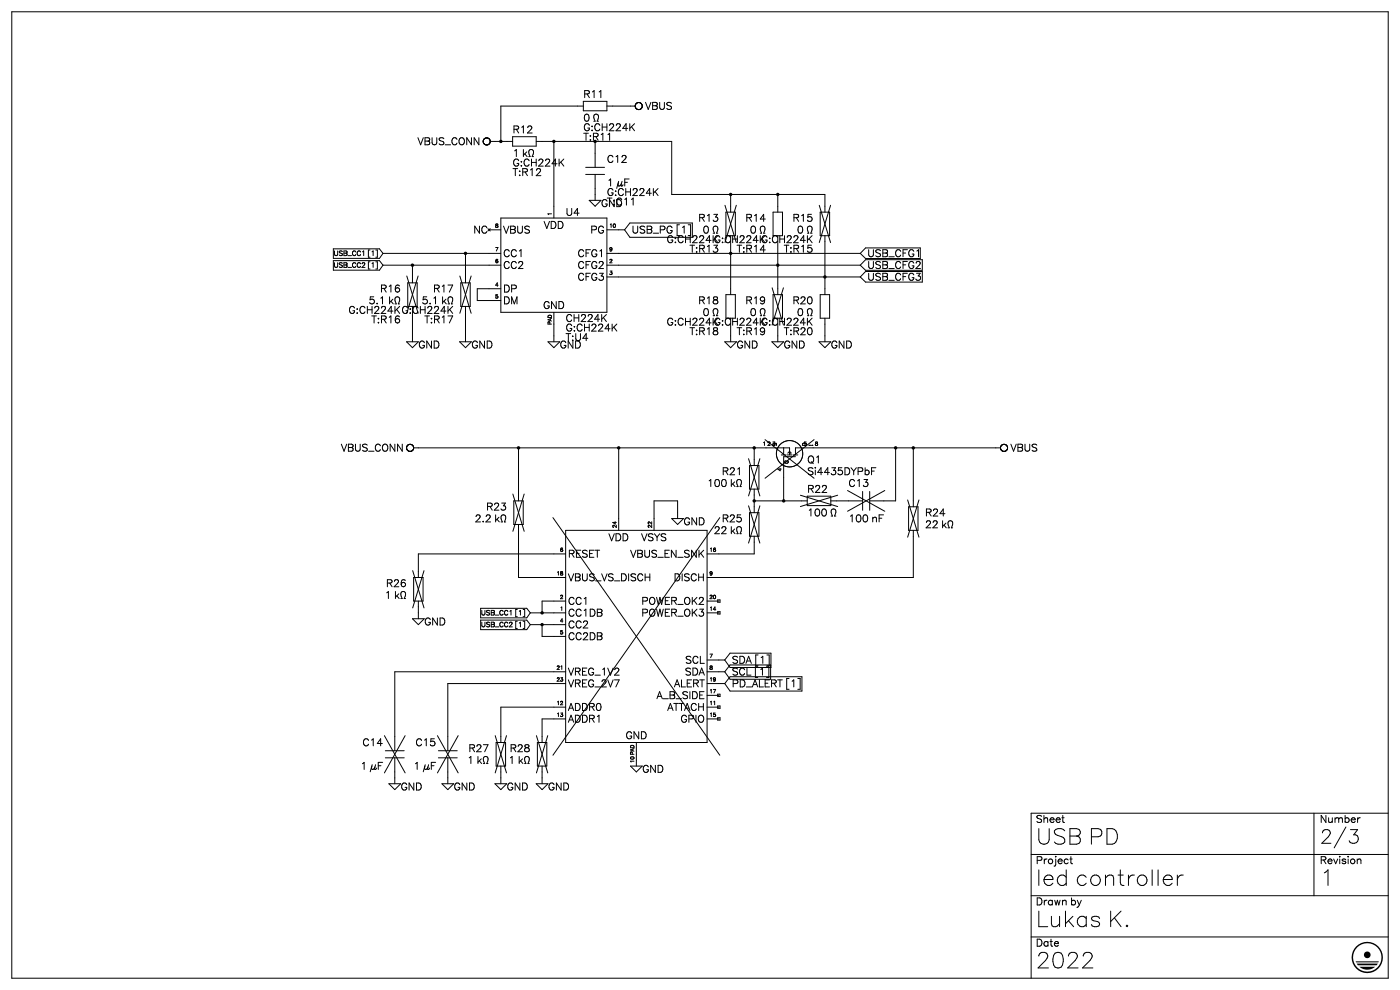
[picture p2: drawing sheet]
<svg xmlns="http://www.w3.org/2000/svg" width="297mm" height="210mm" viewBox="0 0 297 210" stroke-linecap="round" stroke-linejoin="round" font-family="sans-serif">
<g fill="none" stroke="#000" stroke-width=".21">
<path d="M2.5 2.5h292v205h-292zM102.5 30.2v.1M102.5 30.3h.1M102.6 29.7l-.1 .1M102.6 29.7h.1M102.6 30.3v.1M102.6 30.4h.1M102.6 29.6v.1M102.6 29.6h.1M102.6 30.4l.1 .1M102.7 30.5h.1M102.7 30.5v.1"/>
<path d="M102.7 30.6h.1M102.8 30.6h.1M102.9 30.6v.1M102.9 30.7h.1M102.9 29.3l-.3 .3M103 29.3h-.1M103 29.3h.1M103 30.7h.1M103.1 29.3h-.1M103.1 30.7h.1M103.1 29.3h.1M103.2 29.3h-.1"/>
<path d="M103.2 30.7v.1M103.2 29.3h.1M103.3 30.7l-.1 .1M103.3 29.3h.1M103.4 29.3h.1M103.4 29.3h.2M103.5 30.7h-.2M103.5 30.7h.1M103.6 30.7h-.1M103.6 29.3h.1M103.6 30.7h.1M103.6 29.3l.1 .1"/>
<path d="M103.7 30.6l-.1 .1M103.7 29.4h.1M103.7 30.6h.1M103.8 29.4v.1M103.8 29.5h.1M103.8 29.5l.1 .1M103.9 29.6h.1M103.9 29.6v.1M103.9 29.7h.1M103.9 29.7l.1 .2M104 30.3l-.3 .3M104 30.2v.1"/>
<path d="M104 30.1v.1M104 30.1h.1M104 29.9h.1M104 29.9v.1M104 30v.1M104 30h4.8M104 30h.1M108.8 29h5v2h-5zM112.7 31.7a.62 .62 0 0 1 .4 1M113.8 30h28.7v11.3h32.5v3.7M117.5 30v16.3M123.7 21.5h5.1v2h-5.1z"/>
<path d="M123.7 22.5h-17.5v7.5M124.3 35.5h3.9M124.3 37h3.9M126 25.2a.58 .58 0 0 1 .1-.8 .58 .58 0 0 1 .8 0v.8M126.2 30v5.5M126.2 37v5.5M128.8 22.5h6M134.8 22.5v.1M134.8 22.5h.1M134.8 22.6h.1M134.8 22.6v.1M134.8 22.4v.1"/>
<path d="M134.8 22.3v.1M134.8 22.7h.1M134.8 22.7v.1M134.8 22.2v.1M134.8 22.2h.1M134.8 22.8h.1M134.8 22.8l.1 .1M134.8 22.1v.1M134.9 22.9h.1M134.9 22.9v.1M134.9 22l-.1 .1M134.9 23l.3 .2"/>
<path d="M134.9 22h.1M135 22h-.1M135 21.9v.1M135 21.9h.1M135.1 21.9h-.1M135.1 21.9h.1M135.1 21.8v.1M135.2 21.8h-.1M135.2 23.2h.1M135.2 21.8h.1M135.3 21.8h-.1M135.3 23.2h.1"/>
<path d="M135.3 21.8h.1M135.4 21.8h-.1M135.4 23.2h.1M135.4 21.8h.1M135.5 21.8h-.1M135.5 21.8h.1M135.6 23.2h-.1M135.6 21.8h.2M135.6 23.2h.1M135.7 23.2h-.1M135.8 21.8h.1M135.9 21.8v.1"/>
<path d="M135.9 21.9l.2 .2M135.9 23.1l-.2 .1M135.9 23.1h.1M136 23.1h-.1M136 23.1h.1M136 23v.1M136.1 23h-.1M136.1 23h.1M136.1 22.9v.1M70.7 55.3h9.8l.8 .9M70.7 52.8h9.8l.8 1M81.3 53.8h24.9"/>
<path d="M81.3 56.2h24.9M81.3 56.2l-.8 1.1h-9.8M81.3 53.8l-.8 1h-9.8M86.3 58.6l2.4 7.9M87.5 56.2v3.8M88.7 58.6l-2.4 7.9M97.6 58.6l2.4 7.9M97.8 60h2v5h-2zM98.7 53.8v6.2M100 58.6l-2.4 7.9M103.7 48.7h2.5M106.2 46.3h22.6v20h-22.6z"/>
<path d="M125 42.5h2.5l-1.3 1.2zM128.8 48.7h3.7M128.8 58.8h53.7M128.8 53.8h53.7M128.8 56.2h53.7M132.5 48.7l1.1 1.6h13.3M146.9 47.3h-13.3l-1.1 1.4M151.3 48.7l.1 .3M151.3 48.4a.52 .52 0 0 1 .6-.4 .52 .52 0 0 1 .4 .7l-.1 .3M153.8 43.5l2.4 8M154 50v-5h2v5M155 41.3v3.7"/>
<path d="M155 51.2v11.3M156.2 43.5l-2.4 8M161.3 48.4a.52 .52 0 0 1 .6-.4 .52 .52 0 0 1 .4 .7l-.1 .3M161.3 48.7l.1 .3M164 50v-5h2v5M165 41.3v3.7M165 51.2v11.3M171.3 48.4a.52 .52 0 0 1 .6-.4 .52 .52 0 0 1 .4 .7l-.1 .3M171.3 48.7l.1 .3M173.8 43.5l2.4 8M174 45h2v5h-2zM175 50v12.5"/>
<path d="M176.2 43.5l-2.4 8M182.5 56.2l1.1 1.1h12.1M182.5 58.8l1.1 1h12.1M182.5 53.8l1.1 1h11.6M195.2 52.6h-11.6l-1.1 1.2M195.7 55.1h-12.1l-1.1 1.1M195.7 57.6h-12.1l-1.1 1.2M82.9 63.9l.5 .6M83.4 63.5l-.8 .7M83.9 64a.58 .58 0 0 1 0-.9 .58 .58 0 0 1 .8 .1v.8M86.2 72.5h2.6l-1.3 1.3zM86.5 65v-5h2v5"/>
<path d="M87.5 66.3v6.2M94.2 63.9l.5 .6M94.6 63.5l-.7 .7M95.1 64a.58 .58 0 0 1 0-.9 .58 .58 0 0 1 .9 .1v.8M97.5 72.5h2.5l-1.3 1.3zM98.7 65v7.5M106.2 61.2h-4.9v2.5h4.9M116.3 72.5h2.4l-1.2 1.3zM117.5 66.3v6.2M151.3 65.9a.52 .52 0 0 1 .6-.4 .52 .52 0 0 1 .4 .7l-.1 .3M151.3 66.2l.1 .3M153.8 72.5h2.4l-1.2 1.3z"/>
<path d="M154 67.5v-5h2v5M155 68.7v3.8M161.3 66.2l.1 .3M161.3 65.9a.52 .52 0 0 1 .6-.4 .52 .52 0 0 1 .4 .7l-.1 .3M163.7 72.5h2.6l-1.3 1.3zM163.8 61.1l2.4 7.8M164 67.5v-5h2v5M165 68.7v3.8M166.2 61.1l-2.4 7.8M171.3 65.9a.52 .52 0 0 1 .6-.4 .52 .52 0 0 1 .4 .7l-.1 .3M171.3 66.2l.1 .3M173.8 72.5h2.4l-1.2 1.3z"/>
<path d="M174 62.5h2v5h-2zM175 67.5v5M86.3 95.2l.1 .2M86.3 94.7v.1M86.3 94.7h.1M86.3 94.6v.1M86.4 94.6h-.1M86.4 94.6h.1M86.4 95.4v.1M86.4 95.5h.1M86.5 95.5v.1M86.5 95.6h.1"/>
<path d="M86.6 94.4l-.2 .2M86.6 95.6h.1M86.6 94.4h.1M86.6 95.6v.1M86.6 95.7h.1M86.7 95.7h.1M86.7 94.3l-.1 .1M86.8 94.3h-.1M86.8 95.7h.1M86.9 94.3h-.1M86.9 95.7h.1M86.9 94.3h.1"/>
<path d="M87 94.3h-.1M87 95.7v.1M87 94.3h.1M87.1 95.7l-.1 .1M87.1 94.3h.1M87.1 95.7h.1M87.2 95.7h-.1M87.2 94.3h.1M87.3 95.7h-.1M87.3 94.3h.1M87.3 95.7h.1M87.3 94.3l.1 .1"/>
<path d="M87.4 95.6l-.1 .1M87.4 94.4h.1M87.4 95.6h.1M87.5 94.4h.1M87.5 94.4v.1M87.5 94.5h.1M87.6 94.5h.1M87.6 94.5v.1M87.6 94.6h.1M87.7 94.6v.1M87.7 95.3l-.3 .3M87.7 94.7v.1"/>
<path d="M87.7 95.3h.1M87.7 95.2v.1M87.7 95.2h.1M87.7 94.8v.1M87.7 94.9v.1M87.7 95.1v.1M87.7 95.1h.1M87.7 95h.1M87.7 95h79.8v1.5M87.7 95v.1M110 95v11.3M131.2 95v17.5"/>
<path d="M158.8 97.3l2.4 7.9M159 98.8h2v5h-2zM160 95v3.8M161.2 97.3l-2.4 7.9M162.3 93.3l10.4 8.1M165.1 94.9a2.8 2.8 0 0 0 .9 3.7M165.8 96.5h.9M166.3 95v1.5M167 96.5h1M167.1 96.1l.4-.3 .4 .3M167.5 96.2h.1M168.2 96.5h1.1"/>
<path d="M168.7 96.9h-2.4v9.4M169.8 94.6a2.8 2.8 0 0 0-4.7 .1M169.9 94.9a2.79 2.79 0 0 1-.4 3.3 2.79 2.79 0 0 1-3.4 .5M172.7 93.3l-10.4 8.1M190 95v11.3h-5.5M193.8 95v12.5M212.3 95h-43.6v1.5M212.3 95v.1M212.3 95h.1M212.3 95.1h.1M212.3 95.1v.2M212.3 94.9v.1"/>
<path d="M212.3 94.8v.1M212.3 94.7v.1M212.3 94.7h.1M212.3 95.3h.1M212.3 95.3l.1 .1M212.4 95.4h.1M212.4 95.4v.1M212.4 95.5h.1M212.5 95.5v.1M212.5 95.6h.1M212.6 95.6h.1M212.6 95.6l.2 .1"/>
<path d="M212.6 94.4l-.3 .3M212.6 94.3v.1M212.7 94.3h-.1M212.7 94.3h.1M212.8 95.7h.1M212.9 95.7h.1M212.9 94.3h-.2M213 94.3h.1M213 94.3h-.1M213.1 95.7h-.1M213.1 94.3h.1M213.1 95.7h.1"/>
<path d="M213.2 95.7h-.1M213.2 94.3h.1M213.2 95.7h.1M213.3 95.7h-.1M213.3 94.3h.1M213.3 95.7h.1M213.4 94.3v.1M213.4 94.4h.1M213.5 94.4h.1M213.5 94.4v.1M213.5 94.5h.1M213.6 94.5h.1"/>
<path d="M213.6 94.5v.1M213.6 95.4l-.3 .3M105.4 110.1l.5 .6M105.9 109.7l-.8 .7M106.3 110.7h.3a1.15 1.15 0 0 1-.1-1.4l.4-.1a.62 .62 0 0 1 .3 1l-.2 .5h.3M108.8 104.8l2.4 7.9M109 106.3h2v5h-2zM110 111.3v11.2h10M111.2 104.8l-2.4 7.9M117.3 109.8l35.4 50.4M120 112.5h30v45h-30zM120 117.5h-31.2v5"/>
<path d="M142.5 110h2.5l-1.3 1.3zM143.7 110v-3.7h-5v6.2M152.7 109.8l-35.4 50.4M157.1 101.8a1 1 0 0 1-.1 1.4h.3M157.1 111.8a1 1 0 0 1-.1 1.4h.3M158.8 107.3l2.4 7.9M159 108.7h2v5h-2zM160 106.3h11.2M160 103.8v4.9M160 113.7v3.8h-10M161.2 107.3l-2.4 7.9M169.8 105.1l7.9 2.3"/>
<path d="M171.2 105.3h5v1.9h-5zM176.2 106.3h6.8M176.3 109.5h.3a1.15 1.15 0 0 1-.1-1.5h.4a.62 .62 0 0 1 .4 1l-.3 .5h.3M177.7 105.1l-7.9 2.3M179.8 104l7.9 4.5M183 104.2v4.1M184.5 104.2v4.1M187.7 104l-7.9 4.5M192.5 106.1l2.4 7.8M192.8 107.5h1.9v5h-1.9zM193.8 112.5v10h-43.8M194.9 106.1l-2.4 7.8"/>
<path d="M201.5 110.5h.2a.62 .62 0 0 1 .3 1l-.2 .5h.3M85.8 125.5a1 1 0 0 1 0 1.5h.2M87.5 131.3h2.5l-1.2 1.2zM87.5 121l2.4 8M87.7 122.5h2v5h-2zM88.8 127.5v3.8M89.9 121l-2.4 8M102 129h9.8l.7 1M102 131.5h9.8l.7 1M112.5 132.5h7.5M112.5 130h7.5M112.5 130l-.7 1.1h-9.8"/>
<path d="M112.5 132.5l-.7 1.1h-9.8M115 132.5v2.5h5M120 127.5h-5v2.5M150 130h2.5M150 127.5h2.5M152.3 127.2h.4v.5h-.4zM152.3 129.8h.4v.4h-.4zM163.6 138.6h-8.7l-1.1 1.4M81.5 156.1l4.5 7.9M81.7 159.3h4.1M86 156.1l-4.5 7.9M92.8 156.1l4.4 7.9"/>
<path d="M93 159.3h4M97.2 156.1l-4.4 7.9M105.1 156.1l2.4 7.9M105.2 157.5h2.1v5h-2.1zM107.5 156.1l-2.4 7.9M113.8 156.1l2.4 7.9M114 157.5h2v5h-2zM116.2 156.1l-2.4 7.9M120 152.5h-5v5M120 142.5h-36.2v16.8M120 150h-13.8v7.5M120 145h-25v14.3"/>
<path d="M135 157.5v5M150 147.5h2.5M150 152.5h2.5M150 140h3.8M150 142.5h3.8M150 145h3.8M150 150h2.5M152.3 147.3h.4v.4h-.4zM152.3 149.8h.4v.5h-.4zM152.3 152.2h.4v.6h-.4zM153.8 140l1.1 1.6h8.7M153.8 145l1.1 1.6h15.2"/>
<path d="M153.8 142.5l1.1 1.6h8.6M163.5 141.1h-8.6l-1.1 1.4M170.1 143.6h-15.2l-1.1 1.4M81.7 160.8h4.1M82.5 166.2h2.5l-1.2 1.3zM83.8 160.8v5.4M93 160.8h4M93.7 166.2h2.6l-1.3 1.3zM95 160.8v5.4M103.3 160.5a1 1 0 0 1-.1 1.5h.3M105 166.2h2.5l-1.3 1.3zM106.2 162.5v3.7"/>
<path d="M112.1 160.5a1 1 0 0 1-.1 1.5h.3M113.8 166.2h2.5l-1.3 1.3zM115 162.5v3.7M133.8 162.5h2.4l-1.2 1.3zM278.7 172.5v17.5M286.5 176h1.5l-.8 1.1M287.9 177.2a1 1 0 0 1-.2 1.5M294.5 172.5h-75.7v35M218.8 190h75.7M218.8 181.3h75.7M218.8 198.7h75.7"/>
</g>
<g fill="#000">
<path d="M287.7 200.8a3.3 3.3 0 0 1 2.4-1v.3a3 3 0 0 0-2.7 4.3 3 3 0 0 0 5 .5 3 3 0 0 0-1.7-4.8h-.6v-.3a3.3 3.3 0 0 1 3.2 4.2 3.3 3.3 0 0 1-4.9 2 3.3 3.3 0 0 1-.7-5.2zM288.4 205.1h3.3a2.59 2.59 0 0 1-3.3 0zM287.8 204.4h4.5l-.3 .4h-3.9zM287.6 203.9h4.9l-.1 .2h-4.7z"/>
<circle cx="290.1" cy="202.5" r=".71"/>
</g>
<g fill="none" stroke="#000" stroke-width=".75">
<path d="M106.2 30h.1M117.5 30h.1M87.5 56.2h.1M98.7 53.7v.1M155 41.2v.1M155 53.7v.1M165 41.2v.1M165 56.2h.1M175 58.7v.1M110 95h.1M131.2 95h.1M160 95h.1"/>
<path d="M190 95h.1M193.8 95h.1M160 106.2v.1M166.3 106.2v.1M115 130h.1M115 132.5h.1"/>
</g>
<g font-size="5.3">
<text x="219.8" y="179.1">USB PD</text>
<text x="219.8" y="187.9">led controller</text>
<text x="280" y="187.9">1</text>
<text x="219.8" y="196.6">Lukas K.</text>
<text x="219.8" y="205.4">2022</text>
</g>
<text font-size="4.6" x="280" y="178.9">2/3</text>
<g font-size="2.4">
<text x="123.8" y="20.7">R11</text>
<text x="136.9" y="23.3">VBUS</text>
<text x="108.8" y="28.2">R12</text>
<text x="123.8" y="25.8">0</text>
<text x="123.8" y="27.8">G:CH224K</text>
<text x="123.8" y="29.8">T:R11</text>
<text x="86.9" y="30.8">VBUS_CONN</text>
<text x="108.8" y="33.3">1 k</text>
<text x="108.8" y="35.3">G:CH224K</text>
<text x="128.8" y="34.5">C12</text>
<text x="108.8" y="37.3">T:R12</text>
<text x="128.8" y="39.5">1 µF</text>
<text x="128.8" y="41.5">G:CH224K</text>
<text x="120" y="45.8">U4</text>
<text x="127.5" y="43.9">GND</text>
<text x="128.8" y="43.6">T:C11</text>
<text x="148.1" y="47">R13</text>
<text x="158.1" y="47">R14</text>
<text x="168.1" y="47">R15</text>
<text x="100" y="49.5">NC</text>
<text x="106.7" y="49.5">VBUS</text>
<text x="115" y="48.5">VDD</text>
<text x="124.8" y="49.5">PG</text>
<text x="134" y="49.5">USB_PG [1]</text>
<text x="140.9" y="51.5">G:CH224K</text>
<text x="146" y="53.6">T:R13</text>
<text x="149.2" y="49.5">0</text>
<text x="150.9" y="51.5">G:CH224K</text>
<text x="156" y="53.6">T:R14</text>
<text x="159.2" y="49.5">0</text>
<text x="160.9" y="51.5">G:CH224K</text>
<text x="166" y="53.6">T:R15</text>
<text x="169.2" y="49.5">0</text>
<text x="106.7" y="54.5">CC1</text>
<text x="106.7" y="57">CC2</text>
<text x="121.9" y="59.5">CFG3</text>
<text x="121.9" y="57">CFG2</text>
<text x="121.9" y="54.5">CFG1</text>
<text x="184" y="57">USB_CFG2</text>
<text x="184" y="59.5">USB_CFG3</text>
<text x="184" y="54.5">USB_CFG1</text>
<text x="77.1" y="64.5">5.1 k</text>
<text x="80.6" y="62">R16</text>
<text x="88.4" y="64.5">5.1 k</text>
<text x="91.8" y="62">R17</text>
<text x="106.7" y="62">DP</text>
<text x="106.7" y="64.5">DM</text>
<text x="114.8" y="65.5">GND</text>
<text x="148.1" y="64.5">R18</text>
<text x="158.1" y="64.5">R19</text>
<text x="168.1" y="64.5">R20</text>
<text x="73.4" y="66.5">G:CH224KG:CH224K</text>
<text x="78.5" y="68.6">T:R16</text>
<text x="89.7" y="68.6">T:R17</text>
<text x="120" y="68.3">CH224K</text>
<text x="120" y="70.3">G:CH224K</text>
<text x="140.9" y="69">G:CH224K</text>
<text x="146" y="71.1">T:R18</text>
<text x="149.2" y="67">0</text>
<text x="150.9" y="69">G:CH224K</text>
<text x="156" y="71.1">T:R19</text>
<text x="159.2" y="67">0</text>
<text x="160.9" y="69">G:CH224K</text>
<text x="166" y="71.1">T:R20</text>
<text x="169.2" y="67">0</text>
<text x="88.7" y="73.9">GND</text>
<text x="100" y="73.9">GND</text>
<text x="118.7" y="73.9">GND</text>
<text x="120" y="72.3">T:U4</text>
<text x="156.3" y="73.9">GND</text>
<text x="166.3" y="73.9">GND</text>
<text x="176.2" y="73.9">GND</text>
<text x="70.7" y="95.8">VBUS_CONN</text>
<text x="214.4" y="95.8">VBUS</text>
<text x="153.1" y="100.7">R21</text>
<text x="171.3" y="100.7">Si4435DYPbF</text>
<text x="171.3" y="98.2">Q1</text>
<text x="150.4" y="103.3">100 k</text>
<text x="171.3" y="104.5">R22</text>
<text x="180" y="103.3">C13</text>
<text x="99.6" y="110.8">2.2 k</text>
<text x="103.1" y="108.3">R23</text>
<text x="145" y="111.4">GND</text>
<text x="151.7" y="113.2">22 k</text>
<text x="153.1" y="110.8">R25</text>
<text x="171.3" y="109.5">100</text>
<text x="180" y="110.8">100 nF</text>
<text x="196.2" y="112">22 k</text>
<text x="196.2" y="109.5">R24</text>
<text x="120.5" y="118.3">RESET</text>
<text x="128.7" y="114.8">VDD</text>
<text x="132" y="118.3">VBUS_EN_SNK</text>
<text x="135.5" y="114.8">VSYS</text>
<text x="81.8" y="124.5">R26</text>
<text x="120.5" y="123.3">VBUS_VS_DISCH DISCH</text>
<text x="81.8" y="127">1 k</text>
<text x="120.5" y="130.8">CC1DB</text>
<text x="120.5" y="128.3">CC1</text>
<text x="134.3" y="128.3">POWER_OK2</text>
<text x="134.3" y="130.8">POWER_OK3</text>
<text x="90" y="132.6">GND</text>
<text x="120.5" y="133.3">CC2</text>
<text x="120.5" y="135.8">CC2DB</text>
<text x="120.5" y="143.3">VREG_1V2</text>
<text x="144.6" y="143.3">SDA</text>
<text x="144.8" y="140.8">SCL</text>
<text x="155.2" y="140.8">SDA [1]</text>
<text x="155.2" y="143.3">SCL [1]</text>
<text x="120.5" y="145.8">VREG_2V7</text>
<text x="138" y="148.3">A_B_SIDE</text>
<text x="141.8" y="145.8">ALERT</text>
<text x="155.2" y="145.8">PD_ALERT [1]</text>
<text x="120.5" y="153.3">ADDR1</text>
<text x="120.5" y="150.8">ADDR0</text>
<text x="139.9" y="150.8">ATTACH</text>
<text x="143.5" y="153.3">GPIO</text>
<text x="76.8" y="158.3">C14</text>
<text x="88.1" y="158.3">C15</text>
<text x="99.3" y="159.5">R27</text>
<text x="108.1" y="159.5">R28</text>
<text x="132.3" y="156.8">GND</text>
<text x="76.3" y="163.2">1 µF</text>
<text x="85" y="167.6">GND</text>
<text x="87.6" y="163.2">1 µF</text>
<text x="96.3" y="167.6">GND</text>
<text x="99.3" y="162">1 k</text>
<text x="107.5" y="167.6">GND</text>
<text x="108" y="162">1 k</text>
<text x="116.2" y="167.6">GND</text>
<text x="136.2" y="163.9">GND</text>
<text x="219.8" y="174.5">Sheet</text>
<text x="280" y="174.5">Number</text>
<text x="219.8" y="183.2">Project</text>
<text x="280" y="183.2">Revision</text>
<text x="219.8" y="192">Drawn by</text>
<text x="219.8" y="200.7">Date</text>
</g>
<g font-size="1.6">
<text x="70.6" y="56.7">USB_CC2 [1]</text>
<text x="70.6" y="54.2">USB_CC1 [1]</text>
<text x="101.9" y="130.5">USB_CC1 [1]</text>
<text x="101.9" y="133">USB_CC2 [1]</text>
</g>
<g font-size="1.2">
<text x="117" y="45.7" transform="rotate(-90 117 45.7)">1</text>
<text x="105.1" y="48.2">8</text>
<text x="105.1" y="53.2">7</text>
<text x="129.3" y="48.2">10</text>
<text x="129.3" y="53.2">9</text>
<text x="105.1" y="55.7">6</text>
<text x="129.3" y="58.2">3</text>
<text x="129.3" y="55.7">2</text>
<text x="105.1" y="60.7">4</text>
<text x="105.1" y="63.2">5</text>
<text x="117" y="69.2" transform="rotate(-90 117 69.2)">PAD</text>
<text x="161.8" y="94.5">1 2 3</text>
<text x="164.8" y="94.6" transform="rotate(-90 164.8 94.6)">S</text>
<text x="170.5" y="94.5">5 ... 8</text>
<text x="171" y="94.6" transform="rotate(-90 171 94.6)">D</text>
<text x="165.8" y="99.9" transform="rotate(-90 165.8 99.9)">4</text>
<text x="167.3" y="98.4" transform="rotate(-90 167.3 98.4)">G</text>
<text x="130.7" y="112" transform="rotate(-90 130.7 112)">24</text>
<text x="138.3" y="112" transform="rotate(-90 138.3 112)">22</text>
<text x="118.8" y="117">6</text>
<text x="150.5" y="117">16</text>
<text x="118.2" y="122">18</text>
<text x="150.5" y="122">9</text>
<text x="118.8" y="132">4</text>
<text x="118.8" y="129.5">1</text>
<text x="118.8" y="127">2</text>
<text x="150.5" y="127">20</text>
<text x="150.5" y="129.5">14</text>
<text x="118.8" y="134.5">5</text>
<text x="118.2" y="142">21</text>
<text x="150.5" y="139.5">7</text>
<text x="150.5" y="142">8</text>
<text x="118.2" y="144.5">23</text>
<text x="118.2" y="149.5">12</text>
<text x="150.5" y="147">17</text>
<text x="150.5" y="144.5">19</text>
<text x="150.5" y="149.5">11</text>
<text x="118.2" y="152">13</text>
<text x="150.5" y="152">15</text>
<text x="134.5" y="162.1" transform="rotate(-90 134.5 162.1)">10 PAD</text>
</g>
</svg>
